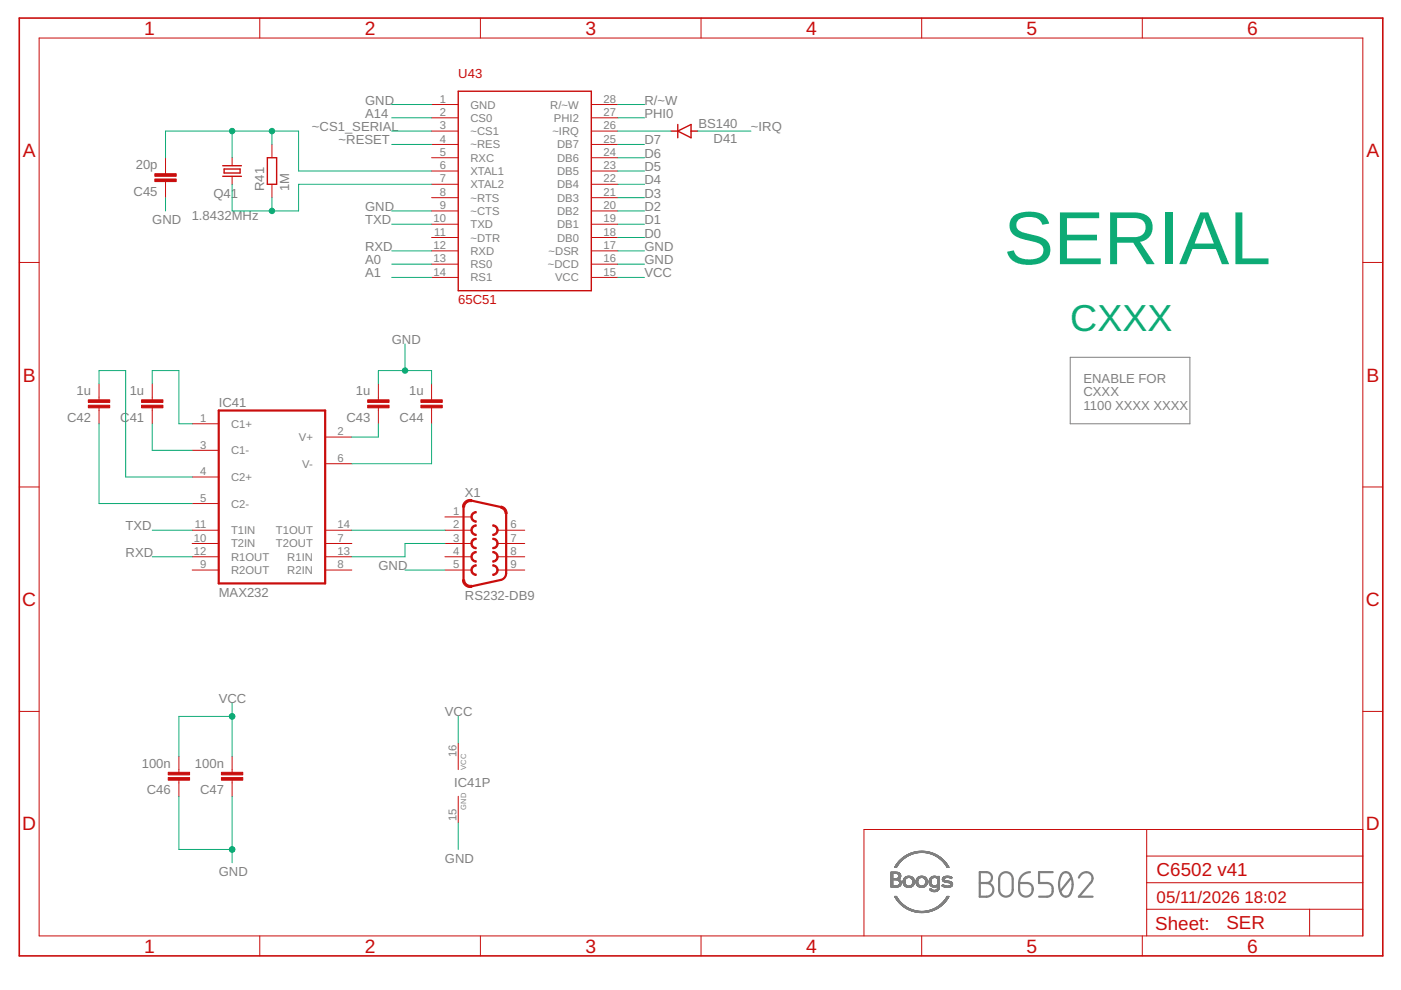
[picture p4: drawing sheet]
<svg xmlns="http://www.w3.org/2000/svg" width="297mm" height="210mm" viewBox="0 0 297 210" stroke-linecap="round" stroke-linejoin="round" font-family="sans-serif">
<g fill="none" stroke="#808080" stroke-width=".21">
<path d="M226.9 75.8h25.4v14.1h-25.4zM188.9 188.1h1.2M188.9 187.8h2M188.9 187.7h.4M188.9 187.6h.4M188.9 187.5h.4M188.9 187.4h.4M188.9 187.3h.4M188.9 187.2h.4M188.9 187.1h.4M188.9 187h.4M188.9 186.9h.4"/>
<path d="M188.9 186.8h.4M188.9 186.7h.4M188.9 186.6h.4M188.9 186.5h1.9M188.9 186.5h1.8M188.9 186.4h1.7M188.9 186.2h.4M188.9 186.1h.4M188.9 186h.4M188.9 185.9h.4M188.9 185.8h.4M188.9 185.7h.4"/>
<path d="M188.9 185.6h.4M188.9 185.5h.4M188.9 185.4h.4M188.9 185.3h.4M188.9 185.2h.4M188.9 185.1l1.9 .1M188.9 185.1h1.8M188.9 185l1.7 .1M188.9 185h1.6M188.9 184.9l1.5 .1M188.9 184.9h1M189.7 190.1h.4"/>
<path d="M189.7 183.9h.4M189.7 183.8h.4M189.7 190.2h.5M189.8 190.2h.4M189.8 190.3h.4M189.8 183.7h.4M189.8 183.6h.4M189.9 190.4h.4M189.9 190.5h.5M189.9 190.5l.5 .1M190 190.6h.4M190 186.6h.8"/>
<path d="M190 190.6h.5M190.1 190.7h.4M190.1 190.8h.4M190.1 183.9h-.4M190.1 183.2h.4M190.1 190.8h.5M190.2 190.9h.4M190.2 185.2l.7 .1M190.2 183.7l-.5 .1M190.2 190.9h.5M190.2 183.1h.4M190.2 191h.5"/>
<path d="M190.2 183.6l-.4 .1M190.3 183h.4M190.3 191h.5M190.3 186.6h.6M190.3 183.5l-.4 .1M190.3 191.1h.5M190.3 183.5h-.4M190.4 191.1l.5 .1M190.4 185.3h.5M190.4 183.4l-.5 .1M190.4 182.9h.4M190.4 183.4h-.4"/>
<path d="M190.4 191.2h.5M190.4 186.7h.5M190.4 185.3l.5 .1M190.5 191.2l.4 .1M190.5 188l-1.6 .1M190.5 183.3l-.5 .1M190.5 183.3h-.5M190.5 191.3h.5M190.5 186.7h.5M190.5 185.4h.4M190.5 183.2h-.4M190.5 191.3l.6 .1"/>
<path d="M190.5 185.4l.4 .1M190.6 188h-1.7M190.6 186.8h.4M190.6 185.9h.3M190.6 185.9h.4M190.6 185.5h.4M190.6 185.6h.4M190.6 183.1l-.5 .1M190.6 191.4h.5M190.6 187.5h.5M190.6 186.8l.4 .1M190.6 186.4h-1.7"/>
<path d="M190.6 185.8h.4M190.6 185.7h.4M190.6 191.4l.6 .1M190.7 187.5h.4M190.7 186.9h.4M190.7 187.4h.4M190.7 183h-.5M190.7 191.5h.5M190.7 187.9l-1.8 .1M190.7 187.3h.4M190.7 187h.4M190.7 187.2h.4"/>
<path d="M190.7 187.1h.4M190.7 186.3h-1.8M190.8 191.5l.5 .1M190.8 187.9h-1.9M190.8 186.2l-.8 .1M190.8 182.9h-.5M190.8 185.2h-1.9M190.8 191.6h.5M190.8 187.8l-1.9 .1M190.8 186.2h-.6M190.9 191.6l.5 .1M190.9 186.1l-.5 .1"/>
<path d="M190.9 182.8h-.5M190.9 186.1h-.5M190.9 191.7h.5M190.9 186l-.4 .1M190.9 187.7l-.7 .1M190.9 186h-.4M191 191.7l.5 .1M191 187.7h-.6M191 182.7h-.5M191 187.6h-.5M191 182.6l-.5 .1M191 191.8h.6"/>
<path d="M191 187.6h-.4M191.1 182.6h-.5M191.1 191.9h.5M191.1 182.5l-.5 .1M191.1 191.9h.6M191.2 182.5h-.5M191.2 192h.6M191.2 182.4l-.5 .1M191.3 192h.5M191.3 182.4h-.5M191.3 192.1h.6M191.3 182.3l-.5 .1"/>
<path d="M191.4 192.1l.6 .1M191.4 182.3h-.5M191.5 192.2h.6M191.5 187.1h.4M191.5 187.1h.3M191.5 187h.3M191.5 186.9h.3M191.5 186.8h.3M191.5 182.2h-.6M191.5 187.2h.4M191.5 186.8h.4M191.5 186.7h.4"/>
<path d="M191.5 187.3l.4 .1M191.5 187.3h.4M191.5 187.2l.4 .1M191.5 186.6h.4M191.6 192.2l.6 .1M191.6 187.5h.4M191.6 187.4h.3M191.6 182.2h-.6M191.6 192.3h.6M191.6 187.6h.5M191.6 186.4h.4M191.6 182.1h-.5"/>
<path d="M191.7 187.7h.5M191.7 182.1h-.6M191.7 192.3l.6 .1M191.7 187.7l.6 .1M191.7 182h-.5M191.7 192.4h.7M191.8 187.8h.6M191.8 187.8l1.7 .1M191.8 181.9l-.6 .1M191.9 192.4l.6 .1M191.9 187.9h1.6M191.9 181.9h-.6"/>
<path d="M191.9 186.6h-.4M191.9 186h1.6M191.9 192.5h.7M191.9 187.9h1.5M191.9 186.5h-.4M192 186.5h-.4M192 181.8l-.6 .1M192 185.9h1.4M192 192.6h.7M192 186.4h-.4M192 188h1.3M192 181.8h-.6"/>
<path d="M192 185.9h1.3M192.1 192.6h.7M192.1 186.3h-.5M192.1 188h1.2M192.1 181.7l-.6 .1M192.2 186.2l-.5 .1M192.2 192.7h.7M192.2 185.8h1M192.2 181.7h-.6M192.2 186.2h-.5M192.3 188.1h.8M192.3 192.7h.8"/>
<path d="M192.3 181.6l-.7 .1M192.3 186.1l-.6 .1M192.3 185.8h.7M192.4 181.6h-.7M192.4 192.8h.8M192.4 188.2h.5M192.5 192.8h.9M192.5 181.5l-.7 .1M192.5 186.1h-.7M192.6 181.5h-.7M192.6 192.9h.9M192.7 181.4l-.7 .1"/>
<path d="M192.7 192.9l1 .1M192.8 181.4h-.7M192.8 193h1M192.8 186.1h.8M192.9 181.3h-.7M193 193l1.1 .1M193 187.8h.6M193 181.3h-.8M193.1 186.1l.5 .1M193.1 193.1h1.2M193.1 181.2h-.7M193.1 186.2h.6"/>
<path d="M193.2 193.1l1.5 .1M193.2 186.2l.5 .1M193.3 187.6h.4M193.3 186.3h.4M193.3 181.1l-.9 .1M193.3 186.4h.5M193.4 187.5h.4M193.4 186.4h.4M193.4 193.2h1.8M193.4 186.5h.4M193.4 181.1h-.8M193.4 180.8h4"/>
<path d="M193.5 187.3h.3M193.5 186.6h.3M193.5 187.2h.4M193.5 186.8h.4M193.5 186.7h.4M193.5 186l-1.6 .1M193.5 187.1h.4M193.5 187h.4M193.5 186.9h.4M193.5 193.2h3.9M193.6 181l-.9 .1M193.7 187.7l-.6 .1"/>
<path d="M193.7 180.7h3.5M193.7 187.7h-.5M193.7 193.3h3.4M193.7 181h-.9M193.8 187.6h-.5M193.8 187.5h-.4M193.8 187.4h-.4M193.8 187.3l-.4 .1M193.8 180.7h3.3M193.9 187.2l-.4 .1M193.9 193.3h3.1M193.9 187.1l-.4 .1"/>
<path d="M194 180.9l-1.1 .1M194.1 180.6h2.7M194.2 180.9h-1.2M194.2 193.4h2.5M194.2 187.2h.4M194.2 187.1h.4M194.2 187h.4M194.2 186.9h.4M194.2 186.8h.4M194.2 186.7h.4M194.3 187.3h.3M194.3 186.6h.3"/>
<path d="M194.3 187.4h.4M194.3 187.5h.4M194.3 186.5h.4M194.3 180.6h2.3M194.4 187.6h.4M194.4 187.7h.5M194.4 187.7l.6 .1M194.5 193.4h1.9M194.5 187.8h.6M194.5 180.8l-1.3 .1M194.5 187.8h1.8M194.6 186.8h-.4"/>
<path d="M194.6 186.1h1.7M194.6 187.9h1.6M194.6 186.7l-.4 .1M194.6 186.6h-.4M194.6 186h1.6M194.7 187.9h1.5M194.7 186.5h-.4M194.7 185.9h1.4M194.7 186.4h-.4M194.8 188h1.3M194.8 186.4h-.4M194.8 185.9h1.2"/>
<path d="M194.8 180.8h-1.5M194.8 180.5h1.3M194.8 186.3h-.4M194.9 188h1.1M194.9 186.2l-.5 .1M194.9 185.8h1M195 186.2h-.6M195 193.5h.9M195 188.1h.8M195 186.1l-.5 .1M195.1 185.8h.7M195.2 188.2h.5"/>
<path d="M195.2 186.1h-.7M195.6 186.1h.7M195.8 186.1l.6 .1M195.9 186.2h.5M196 186.2h.4M196 186.3h.5M196.1 186.4h.4M196.1 180.8h1.5M196.1 187.5h.4M196.1 186.5h.5M196.2 187.4h.4M196.2 186.5h.4"/>
<path d="M196.2 186.6h.4M196.2 187.3h.4M196.2 186.7h.4M196.3 187.2h.3M196.3 187.1h.3M196.3 187h.3M196.3 186.9h.3M196.3 186.8h.3M196.3 186.7h.3M196.3 187.8h-.6M196.4 187.7l-.6 .1M196.4 180.8l1.3 .1"/>
<path d="M196.4 187.7h-.5M196.5 187.6h-.5M196.6 187.5h-.5M196.6 187.4h-.4M196.6 187.3h-.4M196.6 187.1l-.3 .1M196.7 180.9h1.1M196.9 180.9l1.1 .1M197 187h.4M197 186.9h.4M197 187.2l.4 .1M197 187.2h.4"/>
<path d="M197 187.1h.4M197 186.8h.4M197 186.7h.4M197 186.6h.4M197 187.3l.4 .1M197 187.3h.4M197.1 187.4h.4M197.1 188.6h.5M197.1 187.5h.4M197.1 188.6h.4M197.1 188.6l.6 .1M197.1 187.6h.5"/>
<path d="M197.1 186.4h.4M197.1 181h1M197.2 188.7h.6M197.2 188.5h.2M197.2 187.6h.4M197.2 187.7h.5M197.2 186.2h.4M197.2 188.7h1.7M197.2 188.4h.2M197.2 187.7l.7 .1M197.3 188.8h1.6M197.3 188.4h.1"/>
<path d="M197.3 187.8h1.9M197.3 181l.9 .1M197.4 188.8h1.4M197.4 186.7l-.4 .1M197.4 188.9h1.4M197.4 187.9h1.8M197.4 186h1.8M197.4 186.6h-.4M197.4 186.5h-.3M197.5 187.9h1.2M197.5 186.5h-.4M197.5 181.1h.8"/>
<path d="M197.5 193.2h-1.8M197.5 189h1.2M197.5 186.4h-.4M197.5 185.9h1.2M197.6 181.1l.9 .1M197.6 189h1M197.6 188h1M197.6 186.3h-.5M197.7 185.8h.9M197.7 193.1l-1.5 .1M197.7 188h.8M197.7 186.2h-.5"/>
<path d="M197.8 181.2h.7M197.8 186.1l-.5 .1M197.8 193.1h-1.2M197.8 185.8h.7M197.9 189.1h.4M197.9 181.3h.7M198 193l-1.2 .1M198 188.1h.3M198 186.1h-.7M198 181.3h.7M198 193h-.9M198.1 181.4h.7"/>
<path d="M198.2 192.9l-1 .1M198.2 181.4l.7 .1M198.3 192.9h-.9M198.3 186.1h.9M198.3 181.5h.7M198.4 192.8h-.9M198.4 187.8h.8M198.4 181.5l.7 .1M198.5 192.8h-.8M198.5 186.1h.7M198.5 181.6h.7M198.6 187.7h.6"/>
<path d="M198.6 181.6l.6 .1M198.6 192.7h-.8M198.6 186.2h.6M198.7 188.5h.4M198.7 187.6h.5M198.7 192.7h-.7M198.7 186.2h.5M198.7 181.7h.6M198.7 188.4h.4M198.8 192.3h.5M198.8 186.3h.4M198.8 181.7l.6 .1"/>
<path d="M198.8 188.3h.4M198.8 187.5h.4M198.8 192.6h-.7M198.8 188.2h.4M198.8 188.1h.4M198.8 188h.4M198.8 187.9h.4M198.8 187.4h.4M198.8 187.3h.4M198.8 187.2h.4M198.8 187.1h.4M198.8 187h.4"/>
<path d="M198.8 186.9h.4M198.8 186.8h.4M198.8 186.7h.4M198.8 186.6h.4M198.8 186.5h.4M198.8 186.4h.4M198.8 185.9h.4M198.8 185.8h.4M198.9 181.8h.6M198.9 192.6h-.7M198.9 181.8l.6 .1M199 192.5h-.7"/>
<path d="M199 188.7h-.6M199 181.9h.6M199 192.4l-.6 .1M199 188.6l-.5 .1M199.1 188.6h-.5M199.1 181.9l.6 .1M199.1 192.4h-.6M199.2 188.4h-.4M199.2 182h.5M199.2 188.2h-.4M199.2 186l-1.8 .1M199.2 185.9h-1.7"/>
<path d="M199.2 192.3l-.6 .1M199.2 182.1h.6M199.3 192.3h-.7M199.3 182.1h.5M199.3 182.2h.6M199.4 182.2h.5M199.4 192.2h-.6M199.5 182.3h.5M199.5 192.1l-.6 .1M199.5 182.3l.5 .1M199.6 192.1h-.6M199.6 192h-.5"/>
<path d="M199.6 182.4h.5M199.7 182.4l.5 .1M199.7 192h-.6M199.7 187.8h2.2M199.7 187.8h.8M199.7 182.5h.5M199.7 191.9h-.5M199.7 187.7l.7 .1M199.8 187.7h.4M199.8 182.5l.5 .1M199.8 191.9h-.6M199.8 191.4h.5"/>
<path d="M199.8 187.9h2M199.8 187.6h.3M199.8 186.5h.4M199.8 186.4h.4M199.8 186.6h.5M199.8 186.6h.4M199.8 182.6h.5M199.8 187.6h.2M199.8 186.7h.6M199.8 186.2h.4M199.9 191.8h-.6M199.9 187.5h.1"/>
<path d="M199.9 186.7l.9 .1M199.9 187.9h1.8M199.9 182.6h.4M199.9 191.7l-.5 .1M199.9 186.8h1.2M199.9 182.7h.5M199.9 186.8l1.5 .1M199.9 186.1h1.9M200 191.7h-.5M200 186h1.8M200 182.8h.4M200 186.9h1.5"/>
<path d="M200 182.8h.5M200 191.6l-.5 .1M200 188h1.7M200.1 191.6h-.5M200.1 186.9l1.6 .1M200.1 185.9h1.6M200.1 182.9h.4M200.1 182.9h.5M200.1 191.5l-.5 .1M200.2 188h1.4M200.2 191.5h-.5M200.2 186.4h-.4"/>
<path d="M200.2 183h.4M200.2 186.3h-.4M200.2 183h.5M200.2 187h1.5M200.2 191.4l-.5 .1M200.3 183.1h.4M200.3 183.1l.4 .1M200.3 190.8h.4M200.3 185.8h1.2M200.3 186.2h-.5M200.3 191.3l-.5 .1M200.3 188.1h1.1"/>
<path d="M200.3 187l1.5 .1M200.3 183.2h.5M200.4 183.2h.4M200.4 191.3h-.5M200.4 186.1l-.5 .1M200.4 183.3h.5M200.4 191.2l-.5 .1M200.4 190.6h.5M200.4 183.3l.5 .1M200.4 185.8h.9M200.5 191.2h-.5M200.5 183.4h.4"/>
<path d="M200.5 191.1l-.5 .1M200.5 183.4l.5 .1M200.6 191.1h-.5M200.6 183.5h.4M200.6 190.4h.4M200.6 188.2h.6M200.6 183.5l.4 .1M200.6 191l-.5 .1M200.6 187.1h1.3M200.6 191h-.4M200.6 183.6l.5 .1M200.6 183.6h.4"/>
<path d="M200.7 190.9h-.5M200.7 186.1h-.8M200.7 183.7h.4M200.7 190.9h-.4M200.7 183.7l.4 .1M200.8 183.9h.4M200.8 183.8h.4M200.8 190.8h-.5M200.8 190.7h-.4M200.9 187.1l1 .1M200.9 190.6h-.5M200.9 190.5l-.4 .1"/>
<path d="M201 190.5h-.5M201 190.4h-.4M201.1 190.3l-.5 .1M201.1 190.3h-.4M201.1 186.1h.7M201.1 190.2h-.4M201.2 190.1h-.4M201.3 187.2h.6M201.4 186.1h.4M201.4 187.2l.6 .1M201.5 186.2h.3M201.5 187.3h.5"/>
<path d="M201.6 187.6h.4M201.6 187.3h.4M201.6 187.5h.4M201.6 187.4h.4M201.6 186.2h.1M201.7 186.3h.1M201.9 187.8h-.6M201.9 187.7l-.5 .1M202 187.7h-.5M202 187.6h-.4"/>
</g>
<path d="M207.7 184.9h1.5a1.15 1.15 0 0 1 1.1 1.2 1.15 1.15 0 0 1-1.1 1.1 1.45 1.45 0 0 1 1.4 1.5 1.45 1.45 0 0 1-1.4 1.4h-1.5zM207.7 187.2h1.5M212.2 185.5a1.44 1.44 0 0 1 1.6-.5 1.44 1.44 0 0 1 .9 1.4v2.3a1.44 1.44 0 0 1-1.4 1.4 1.44 1.44 0 0 1-1.5-1.4v-2.3zM216.1 187.2h1.7a1.45 1.45 0 0 1 1.2 1.6 1.45 1.45 0 0 1-1.6 1.3 1.45 1.45 0 0 1-1.3-1.4zM218.4 184.9a2.33 2.33 0 0 0-2.3 2.3M223.2 184.9h-2.9v2.3h1.7a1.48 1.48 0 0 1 1.2 1.5 1.48 1.48 0 0 1-1.2 1.4h-1.7M225.3 185.2a1.16 1.16 0 0 1 1.2-.2 1.16 1.16 0 0 1 .7 1.1 3.7 3.7 0 0 1-.7 3.9 1.21 1.21 0 0 1-1.7-1.1 4.1 4.1 0 0 1 .5-3.7zM227.1 186.1l-2.3 2.9M228.7 186.1a1.43 1.43 0 0 1 1.8-1.2 1.43 1.43 0 0 1 1 1.9l-2.8 3.3h2.9" fill="none" stroke="#808080" stroke-width=".47"/>
<g fill="none" stroke="#c90d0c" stroke-width=".21">
<path d="M8.3 8.1h280.6v190.3h-280.6zM55.1 3.8v4.3M101.9 3.8v4.3M148.6 3.8v4.3M195.4 3.8v4.3M242.2 3.8v4.3M35.1 33.4v3.4M35.1 38.5v3.4M49.2 33.4v1.7M49.2 37.4v1.7M57.7 30.6v2.8M57.7 39.1v2.8"/>
<path d="M91.5 22.2h5.7M91.5 25h5.7M91.5 27.8h5.7M91.5 30.6h5.7M91.5 33.4h5.7M91.5 36.3h5.7M91.5 39.1h5.7M125.4 22.2h5.6M125.4 25h5.6M125.4 27.8h5.6M125.4 30.6h5.6M125.4 33.4h5.6"/>
<path d="M125.4 36.3h5.6M125.4 39.1h5.6M4.1 55.6h4.2M91.5 41.9h5.7M91.5 44.7h5.7M91.5 47.5h5.7M91.5 50.4h5.7M91.5 53.2h5.7M91.5 56h5.7M91.5 58.8h5.7M125.4 41.9h5.6M125.4 44.7h5.6"/>
<path d="M125.4 47.5h5.6M125.4 50.4h5.6M125.4 53.2h5.6M125.4 56h5.6M125.4 58.8h5.6M288.9 55.6h4.3M21 81.4v3.4M21 86.5v3.4M32.3 81.4v3.4M32.3 86.5v3.4M40.7 89.9h5.7M40.7 95.5h5.7"/>
<path d="M68.9 92.7h5.7M68.9 98.3h5.7M80.2 81.4v3.4M80.2 86.5v3.4M91.5 81.4v3.4M91.5 86.5v3.4M4.1 103.3h4.2M40.7 101.1h5.7M40.7 106.8h5.7M40.7 112.4h5.7M40.7 115.2h5.7M40.7 118h5.7"/>
<path d="M68.9 112.4h5.7M68.9 115.2h5.7M68.9 118h5.7M94.3 112.4h5.7M94.3 115.2h5.7M94.3 118h5.7M94.3 109.6h5.7M105.6 112.4h5.7M105.6 115.2h5.7M105.6 118h5.7M288.9 103.3h4.3M40.7 120.9h5.7"/>
<path d="M68.9 120.9h5.7M94.3 120.9h5.7M105.6 120.9h5.7M4.1 150.8h4.2M97.2 157.5v5.7M288.9 150.8h4.3M37.9 160.4v3.3M37.9 165.4v3.4M49.2 160.4v3.3M49.2 165.4v3.4M97.2 168.8v5.7M243.1 175.9v22.5"/>
<path d="M288.9 175.9h-105.7v22.5M55.1 198.4v4.3M101.9 198.4v4.3M148.6 198.4v4.3M195.4 198.4v4.3M242.2 198.4v4.3M243.1 192.8h45.8M243.1 187.2h45.8M243.1 181.5h45.8M277.7 192.8v5.6"/>
</g>
<g fill="#c90d0c" stroke="#c90d0c" stroke-width=".21">
<path d="M46.9 163.7h4.6v.6h-4.6z"/>
<path d="M46.9 164.9h4.6v.5h-4.6z"/>
<path d="M35.7 163.7h4.5v.6h-4.5z"/>
<path d="M35.7 164.9h4.5v.5h-4.5z"/>
<path d="M30 84.8h4.5v.5h-4.5z"/>
<path d="M30 85.9h4.5v.6h-4.5z"/>
<path d="M18.7 84.8h4.6v.5h-4.6z"/>
<path d="M18.7 85.9h4.6v.6h-4.6z"/>
<path d="M78 84.8h4.5v.5h-4.5z"/>
<path d="M78 85.9h4.5v.6h-4.5z"/>
<path d="M89.2 84.8h4.6v.5h-4.6z"/>
<path d="M89.2 85.9h4.6v.6h-4.6z"/>
<path d="M32.8 36.8h4.6v.6h-4.6z"/>
<path d="M32.8 38h4.6v.5h-4.6z"/>
</g>
<path d="M97.2 19.3h28.2v42.3h-28.2zM47.2 35.1h4M47.2 37.4h4M47.5 35.8h3.4v.9h-3.4zM56.7 33.4h2v5.7h-2zM142.3 27.8h1.4M143.7 27.8l2.8-1.4v2.8zM143.7 26.4v2.8M146.5 27.8h1.4" fill="none" stroke="#c90d0c" stroke-width=".3"/>
<path d="M46.4 87h22.5v36.7h-22.5zM98.3 107.5v15.4M100 106.2l6.2 1.3M107.3 108.9v12.7l-.1 .6-.4 .5-.6 .3-6.2 1.3" fill="none" stroke="#c90d0c" stroke-width=".47"/>
<g fill="#c90d0c" stroke="#c90d0c" stroke-width=".21">
<path d="M100.1 111.7l.7-.4h.2v.3a.85 .85 0 0 0-.9 .8 .85 .85 0 0 0 .9 .9v.2a1.13 1.13 0 0 1-1.1-.6 1.13 1.13 0 0 1 .2-1.2z" fill-rule="evenodd"/>
<path d="M104.5 111.3a1.13 1.13 0 0 1 1.1 1.1 1.13 1.13 0 0 1-1.1 1.1v-.2a.85 .85 0 0 0 .8-.9 .85 .85 0 0 0-.8-.8z" fill-rule="evenodd"/>
<path d="M100.1 108.9l.7-.4h.2v.3a.84 .84 0 0 0-.9 .8 .84 .84 0 0 0 .9 .8v.3a1.13 1.13 0 0 1-1.1-.6 1.13 1.13 0 0 1 .2-1.2z" fill-rule="evenodd"/>
<path d="M104.5 116.9a1.13 1.13 0 0 1 1.1 1.2 1.13 1.13 0 0 1-1.1 1.1v-.3a.85 .85 0 0 0 .8-.9 .85 .85 0 0 0-.8-.8z" fill-rule="evenodd"/>
<path d="M100.1 114.5l.7-.4h.2v.3a.85 .85 0 0 0-.9 .8 .85 .85 0 0 0 .9 .9v.3a1.12 1.12 0 0 1-1.1-.7 1.12 1.12 0 0 1 .2-1.2z" fill-rule="evenodd"/>
<path d="M104.5 114.1a1.12 1.12 0 0 1 1.1 1.1 1.12 1.12 0 0 1-1.1 1.2v-.3a.85 .85 0 0 0 .8-.9 .85 .85 0 0 0-.8-.8z" fill-rule="evenodd"/>
<path d="M100.1 117.4l.7-.5h.2v.3a.85 .85 0 0 0-.9 .8 .85 .85 0 0 0 .9 .9v.3a1.13 1.13 0 0 1-1.1-.6 1.13 1.13 0 0 1 .2-1.2z" fill-rule="evenodd"/>
<path d="M104.5 119.7a1.13 1.13 0 0 1 1.1 1.2 1.13 1.13 0 0 1-1.1 1.1v-.3a.84 .84 0 0 0 .8-.8 .84 .84 0 0 0-.8-.9z" fill-rule="evenodd"/>
<path d="M100.1 120.2l.7-.5h.2v.3a.84 .84 0 0 0-.9 .9 .84 .84 0 0 0 .9 .8v.3a1.13 1.13 0 0 1-1.1-.6 1.13 1.13 0 0 1 .2-1.2z" fill-rule="evenodd"/>
<path d="M98.5 106.4a1.54 1.54 0 0 1 1.5-.5l-.1 .5-.8 .1-.4 .5-.2 .5h-.4v-.5z" fill-rule="evenodd"/>
<path d="M106.3 107.3a1.58 1.58 0 0 1 1.2 1.6h-.4l-.3-.8-.6-.4z" fill-rule="evenodd"/>
<path d="M98.1 122.9h.4l.2 .6 .4 .4 .8 .2 .1 .4a1.61 1.61 0 0 1-1.9-1.6z" fill-rule="evenodd"/>
</g>
<path d="M4.1 3.8h289.1v198.9h-289.1z" fill="none" stroke="#c90d0c" stroke-width=".34"/>
<g fill="none" stroke="#0dab76" stroke-width=".21">
<path d="M35.1 33.4v-5.6h28.2v8.5h28.2M49.2 39.1v5.6h14.1v-5.6h28.2M49.2 27.8v5.6M57.7 27.8v2.8M83.1 30.6h8.4M83.1 22.2h8.4M83.1 25h8.4M83.1 27.8h8.4M131 39.1h5.7M131 36.3h5.7M131 33.4h5.7M131 30.6h5.7"/>
<path d="M131 22.2h5.7M131 25h5.7M131 27.8h11.3M147.9 27.8h11.3M35.1 41.9v2.8M57.7 41.9v2.8M83.1 47.5h8.4M83.1 44.7h8.4M83.1 53.2h8.4M83.1 56h8.4M83.1 58.8h8.4M131 50.4h5.7"/>
<path d="M131 47.5h5.7M131 44.7h5.7M131 41.9h5.7M131 53.2h5.7M131 56h5.7M131 58.8h5.7M85.9 72.9v5.7M21 81.4v-2.8h5.6v22.5h14.1M21 89.9v16.9h19.7M32.3 81.4v-2.8h5.6v11.3h2.8M32.3 89.9v5.6h8.4M80.2 81.4v-2.8h11.3v2.8"/>
<path d="M80.2 89.9v2.8h-5.6M91.5 89.9v8.4h-16.9M32.3 112.4h8.4M32.3 118h8.4M74.6 112.4h19.7M94.3 115.2h-8.4v2.8h-11.3M85.9 120.9h8.4M49.2 149.1v11.3M49.2 151.9h-11.3v8.5M97.2 151.9v5.6M37.9 168.8v11.3h11.3M49.2 168.8v14.1"/>
<path d="M97.2 174.5v5.6"/>
</g>
<g fill="#0dab76" stroke="#0dab76" stroke-width=".21">
<circle cx="49.2" cy="180.1" r=".57"/>
<circle cx="85.9" cy="78.6" r=".57"/>
<circle cx="49.2" cy="151.9" r=".57"/>
<circle cx="57.7" cy="27.8" r=".57"/>
<circle cx="49.2" cy="27.8" r=".57"/>
<circle cx="57.7" cy="44.7" r=".57"/>
</g>
<text font-size="15.9" fill="#0dab76" x="212.8" y="56">SERIAL</text>
<text font-size="8" fill="#0dab76" x="226.9" y="70.1">CXXX</text>
<g font-size="4.1" fill="#c90d0c">
<text x="30.6" y="7.4">1</text>
<text x="77.3" y="7.4">2</text>
<text x="124.1" y="7.4">3</text>
<text x="170.9" y="7.4">4</text>
<text x="217.7" y="7.4">5</text>
<text x="264.4" y="7.4">6</text>
<text x="4.8" y="33.3">A</text>
<text x="289.7" y="33.3">A</text>
<text x="4.8" y="80.9">B</text>
<text x="289.7" y="80.9">B</text>
<text x="4.7" y="128.5">C</text>
<text x="289.6" y="128.5">C</text>
<text x="4.7" y="176.1">D</text>
<text x="289.6" y="176.1">D</text>
<text x="30.6" y="202">1</text>
<text x="77.3" y="202">2</text>
<text x="124.1" y="202">3</text>
<text x="170.9" y="202">4</text>
<text x="217.7" y="202">5</text>
<text x="264.4" y="202">6</text>
</g>
<g font-size="4" fill="#c90d0c">
<text x="245.2" y="185.7">C6502 v41</text>
<text x="245" y="197.2">Sheet:</text>
<text x="260" y="197">SER</text>
</g>
<g font-size="3.6" fill="#c90d0c">
<text x="245.2" y="191.4">05/11/2026</text>
<text x="263.9" y="191.4">18:02</text>
</g>
<g font-size="2.8" fill="#c90d0c">
<text x="97.2" y="16.5">U43</text>
<text x="97.2" y="64.5">65C51</text>
</g>
<g font-size="2.8" fill="#808080">
<text x="77.4" y="22.2">GND</text>
<text x="136.6" y="22.2">R/~W</text>
<text x="66.1" y="27.8">~CS1_SERIAL</text>
<text x="77.4" y="25">A14</text>
<text x="136.6" y="25">PHI0</text>
<text x="148.1" y="27.2">BS140</text>
<text x="159.2" y="27.8">~IRQ</text>
<text x="28.8" y="35.8">20p</text>
<text x="71.8" y="30.6">~RESET</text>
<text x="136.6" y="33.4">D6</text>
<text x="136.6" y="30.6">D7</text>
<text x="151.3" y="30.3">D41</text>
<text x="28.3" y="41.5">C45</text>
<text x="45.3" y="41.9">Q41</text>
<text x="56" y="40.5" transform="rotate(-90 56 40.5)">R41</text>
<text x="61.3" y="40.5" transform="rotate(-90 61.3 40.5)">1M</text>
<text x="136.6" y="41.9">D3</text>
<text x="136.6" y="39.1">D4</text>
<text x="136.6" y="36.3">D5</text>
<text x="32.3" y="47.5">GND</text>
<text x="40.6" y="46.7">1.8432MHz</text>
<text x="77.4" y="44.7">GND</text>
<text x="77.4" y="47.5">TXD</text>
<text x="136.6" y="47.5">D1</text>
<text x="136.6" y="44.7">D2</text>
<text x="77.4" y="53.2">RXD</text>
<text x="136.6" y="50.4">D0</text>
<text x="136.6" y="53.2">GND</text>
<text x="77.4" y="56">A0</text>
<text x="77.4" y="58.8">A1</text>
<text x="136.6" y="56">GND</text>
<text x="136.6" y="58.8">VCC</text>
<text x="83.1" y="72.9">GND</text>
<text x="16.2" y="83.8">1u</text>
<text x="27.5" y="83.8">1u</text>
<text x="75.4" y="83.8">1u</text>
<text x="86.7" y="83.8">1u</text>
<text x="229.7" y="81.1">ENABLE FOR</text>
<text x="14.2" y="89.4">C42</text>
<text x="25.5" y="89.4">C41</text>
<text x="46.4" y="86.3">IC41</text>
<text x="73.4" y="89.4">C43</text>
<text x="84.7" y="89.4">C44</text>
<text x="229.7" y="84.1">CXXX</text>
<text x="229.7" y="87">1100 XXXX XXXX</text>
<text x="98.6" y="105.4">X1</text>
<text x="26.6" y="112.4">TXD</text>
<text x="26.6" y="118.1">RXD</text>
<text x="80.2" y="120.9">GND</text>
<text x="46.4" y="126.5">MAX232</text>
<text x="98.6" y="127.2">RS232-DB9</text>
<text x="46.4" y="149.1">VCC</text>
<text x="94.3" y="151.9">VCC</text>
<text x="30.1" y="162.7">100n</text>
<text x="41.3" y="162.7">100n</text>
<text x="96.3" y="166.8">IC41P</text>
<text x="31.1" y="168.4">C46</text>
<text x="42.4" y="168.4">C47</text>
<text x="46.4" y="185.7">GND</text>
<text x="94.3" y="182.9">GND</text>
</g>
<g font-size="2.4" fill="#808080">
<text x="93.2" y="21.8">1</text>
<text x="99.7" y="23">GND</text>
<text x="116.7" y="23">R/~W</text>
<text x="128" y="21.8">28</text>
<text x="93.2" y="24.6">2</text>
<text x="93.2" y="27.4">3</text>
<text x="99.7" y="25.8">CS0</text>
<text x="99.7" y="28.6">~CS1</text>
<text x="117.1" y="28.6">~IRQ</text>
<text x="117.5" y="25.8">PHI2</text>
<text x="128" y="27.4">26</text>
<text x="128" y="24.6">27</text>
<text x="93.2" y="30.2">4</text>
<text x="93.2" y="33">5</text>
<text x="93.2" y="35.9">6</text>
<text x="99.7" y="31.5">~RES</text>
<text x="99.7" y="34.3">RXC</text>
<text x="118.1" y="34.3">DB6</text>
<text x="118.1" y="31.5">DB7</text>
<text x="128" y="35.9">23</text>
<text x="128" y="33">24</text>
<text x="128" y="30.2">25</text>
<text x="93.2" y="38.7">7</text>
<text x="93.2" y="41.5">8</text>
<text x="99.7" y="37.1">XTAL1</text>
<text x="99.7" y="39.9">XTAL2</text>
<text x="118.1" y="39.9">DB4</text>
<text x="118.1" y="37.1">DB5</text>
<text x="128" y="41.5">21</text>
<text x="128" y="38.7">22</text>
<text x="91.9" y="47.1">10</text>
<text x="93.2" y="44.3">9</text>
<text x="99.7" y="42.7">~RTS</text>
<text x="99.7" y="45.6">~CTS</text>
<text x="118.1" y="45.6">DB2</text>
<text x="118.1" y="42.8">DB3</text>
<text x="128" y="47.1">19</text>
<text x="128" y="44.3">20</text>
<text x="91.9" y="52.8">12</text>
<text x="92.1" y="50">11</text>
<text x="99.7" y="48.4">TXD</text>
<text x="99.7" y="51.2">~DTR</text>
<text x="118.1" y="51.2">DB0</text>
<text x="118.1" y="48.4">DB1</text>
<text x="128" y="52.8">17</text>
<text x="128" y="50">18</text>
<text x="91.9" y="55.6">13</text>
<text x="91.9" y="58.4">14</text>
<text x="99.7" y="54">RXD</text>
<text x="99.7" y="56.9">RS0</text>
<text x="99.7" y="59.7">RS1</text>
<text x="116.2" y="56.9">~DCD</text>
<text x="116.3" y="54">~DSR</text>
<text x="117.7" y="59.7">VCC</text>
<text x="128" y="58.4">15</text>
<text x="128" y="55.6">16</text>
<text x="42.5" y="89.5">1</text>
<text x="42.5" y="95.1">3</text>
<text x="49" y="90.7">C1+</text>
<text x="63.4" y="93.5">V+</text>
<text x="71.5" y="92.3">2</text>
<text x="42.5" y="100.7">4</text>
<text x="49" y="96.3">C1-</text>
<text x="49" y="102">C2+</text>
<text x="64.1" y="99.2">V-</text>
<text x="71.5" y="97.9">6</text>
<text x="42.5" y="106.4">5</text>
<text x="49" y="107.6">C2-</text>
<text x="41.3" y="112">11</text>
<text x="49" y="113.3">T1IN</text>
<text x="58.5" y="113.3">T1OUT</text>
<text x="71.5" y="112">14</text>
<text x="96" y="109.2">1</text>
<text x="96" y="112">2</text>
<text x="108.2" y="112">6</text>
<text x="41.1" y="114.8">10</text>
<text x="41.1" y="117.7">12</text>
<text x="49" y="116.1">T2IN</text>
<text x="49" y="118.9">R1OUT</text>
<text x="58.5" y="116.1">T2OUT</text>
<text x="60.9" y="118.9">R1IN</text>
<text x="71.5" y="114.8">7</text>
<text x="71.5" y="117.7">13</text>
<text x="96" y="114.8">3</text>
<text x="96" y="117.7">4</text>
<text x="108.2" y="114.8">7</text>
<text x="108.2" y="117.7">8</text>
<text x="42.5" y="120.5">9</text>
<text x="49" y="121.7">R2OUT</text>
<text x="60.9" y="121.7">R2IN</text>
<text x="71.5" y="120.5">8</text>
<text x="96" y="120.5">5</text>
<text x="108.2" y="120.5">9</text>
<text x="96.8" y="160.6" transform="rotate(-90 96.8 160.6)">16</text>
<text x="96.8" y="174.1" transform="rotate(-90 96.8 174.1)">15</text>
</g>
<g font-size="1.6" fill="#808080">
<text x="98.8" y="163.2" transform="rotate(-90 98.8 163.2)">VCC</text>
<text x="98.8" y="171.6" transform="rotate(-90 98.8 171.6)">GND</text>
</g>
</svg>
